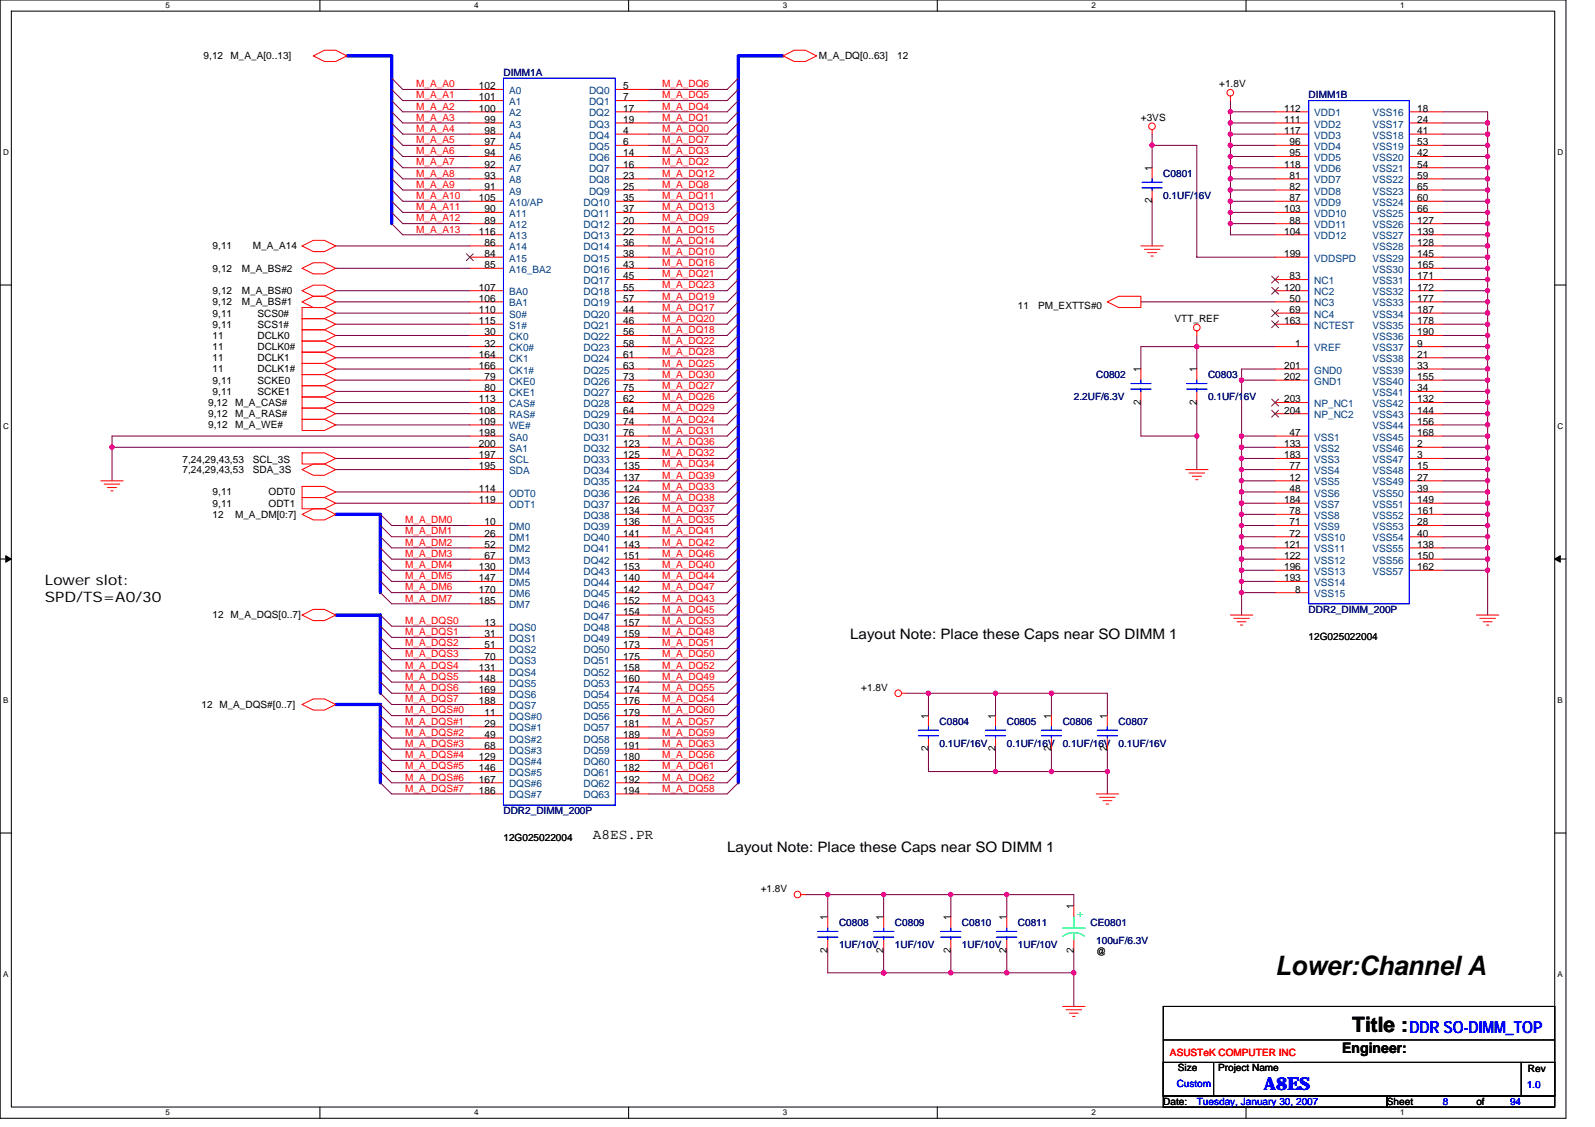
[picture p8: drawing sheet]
<svg xmlns="http://www.w3.org/2000/svg" width="297mm" height="210mm" viewBox="0 0 297 210" stroke-linecap="round" stroke-linejoin="round" font-family="sans-serif">
<path d="M0 0h291.6v208.3h-291.6zM2.1 2.1h287.4v204.1h-287.4z" fill="none" stroke="#000" stroke-width=".19"/>
<g fill="#fff">
<path d="M30.8 .2h.9v1.7h-.9z"/>
<path d="M30.8 206.4h.9v1.7h-.9z"/>
</g>
<path d="M59.6 0v2.1M59.6 206.2v2.1" fill="none" stroke="#000" stroke-width=".19"/>
<g fill="#fff">
<path d="M88.3 .2h.8v1.7h-.8z"/>
<path d="M88.3 206.4h.8v1.7h-.8z"/>
</g>
<path d="M117.1 0v2.1M117.1 206.2v2.1" fill="none" stroke="#000" stroke-width=".19"/>
<g fill="#fff">
<path d="M145.8 .2h.8v1.7h-.8z"/>
<path d="M145.8 206.4h.8v1.7h-.8z"/>
</g>
<path d="M174.6 0v2.1M174.6 206.2v2.1" fill="none" stroke="#000" stroke-width=".19"/>
<g fill="#fff">
<path d="M203.3 .2h.8v1.7h-.8z"/>
<path d="M203.3 206.4h.8v1.7h-.8z"/>
</g>
<path d="M232 0v2.1M232 206.2v2.1" fill="none" stroke="#000" stroke-width=".19"/>
<g fill="#fff">
<path d="M260.8 .2h.8v1.7h-.8z"/>
<path d="M260.8 206.4h.8v1.7h-.8z"/>
<path d="M.6 27.6h1v1.7h-1z"/>
<path d="M290.1 27.6h1v1.7h-1z"/>
<path d="M.6 78.6h1v1.7h-1z"/>
<path d="M290.1 78.6h1v1.7h-1z"/>
</g>
<path d="M0 53.1h2.1M289.5 53.1h2.1" fill="none" stroke="#000" stroke-width=".19"/>
<g fill="#fff">
<path d="M.6 129.6h1v1.7h-1z"/>
<path d="M290.1 129.6h1v1.7h-1z"/>
</g>
<path d="M0 104.1h2.1M289.5 104.1h2.1" fill="none" stroke="#000" stroke-width=".19"/>
<path d="M1.1 103.5l1 .6-1 .6zM289.5 104.1l1.1-.6v1.2z" fill="#000" stroke="#000" stroke-width=".19"/>
<g fill="#fff">
<path d="M.5 180.7h1.1v1.6h-1.1z"/>
<path d="M290 180.7h1.1v1.6h-1.1z"/>
</g>
<path d="M0 155.2h2.1M289.5 155.2h2.1M216.6 187.5h72.9v16.6h-72.9zM216.6 197.9h9.4v6.2h-9.4zM216.6 193.7h72.9M226.2 197.9h57.1M283.3 197.9h6.2v6.2h-6.2zM216.6 204.1h41.7v2.1h-41.7zM258.3 204.1h31.2v2.1h-31.2z" fill="none" stroke="#000" stroke-width=".19"/>
<path d="M64.6 10.4h8.3v31.3M145.8 10.4h-8.3v135.4M62.5 95.8h8.3v14.6M62.5 114.6h8.3v14.5M62.5 131.2h8.3v14.6" fill="none" stroke="#00f" stroke-width=".61"/>
<g fill="none" stroke="#800040" stroke-width=".19">
<path d="M72.9 18.7l2.1 2.1h12.5M72.9 16.7l2.1 2h12.5M72.9 14.6l2.1 2.1h12.5M137.5 18.7l-2.1 2.1h-14.6M137.5 16.7l-2.1 2h-14.6M137.5 14.6l-2.1 2.1h-14.6M229.1 18.7v25h8.4M72.9 25l2.1 2.1h12.5M72.9 20.8l2.1 2.1h12.5M72.9 33.3l2.1 2.1h12.5M72.9 22.9l2.1 2.1h12.5M72.9 29.1l2.1 2.1h12.5"/>
<path d="M72.9 27.1l2.1 2h12.5M72.9 35.4l2.1 2.1h12.5M72.9 37.5l2.1 2.1h12.5M72.9 39.6l2.1 2.1h12.5M72.9 31.2l2.1 2.1h12.5M137.5 25l-2.1 2.1h-14.6M137.5 20.8l-2.1 2.1h-14.6M137.5 33.3l-2.1 2.1h-14.6M137.5 22.9l-2.1 2.1h-14.6M137.5 29.1l-2.1 2.1h-14.6M137.5 27.1l-2.1 2h-14.6M137.5 35.4l-2.1 2.1h-14.6"/>
<path d="M137.5 37.5l-2.1 2.1h-14.6M137.5 39.6l-2.1 2.1h-14.6M137.5 31.2l-2.1 2.1h-14.6M214.6 27.1h8.3v20.8h14.6M214.6 25v6.2M214.6 37.5v8.3M229.1 20.8h8.4M229.1 27.1h8.4M229.1 22.9h8.4M229.1 35.4h8.4M229.1 25h8.4M229.1 31.2h8.4"/>
<path d="M229.1 29.1h8.4M229.1 37.5h8.4M229.1 39.6h8.4M229.1 33.3h8.4M268.7 20.8h8.3v93.8M268.7 27.1h8.3M268.7 22.9h8.3M268.7 35.4h8.3M268.7 25h8.3M268.7 31.2h8.3M268.7 29.1h8.3M268.7 37.5h8.3"/>
<path d="M268.7 39.6h8.3M268.7 33.3h8.3M62.5 56.2h25M62.5 50h25M62.5 45.8h25M62.5 54.1h25M62.5 58.3h25M72.9 41.7l2.1 2h12.5M137.5 58.3l-2.1 2.1h-14.6M137.5 41.7l-2.1 2h-14.6M137.5 54.1l-2.1 2.1h-14.6M137.5 47.9l-2.1 2.1h-14.6"/>
<path d="M137.5 43.7l-2.1 2.1h-14.6M137.5 50l-2.1 2.1h-14.6M137.5 52.1l-2.1 2h-14.6M137.5 45.8l-2.1 2.1h-14.6M137.5 56.2l-2.1 2.1h-14.6M212.5 56.2h25M229.1 41.7h8.4M268.7 43.7h8.3M268.7 56.2h8.3M268.7 50h8.3M268.7 41.7h8.3M268.7 45.8h8.3"/>
<path d="M268.7 52.1h8.3M268.7 54.1h8.3M268.7 47.9h8.3M268.7 58.3h8.3M62.5 77h25M62.5 64.6h25M62.5 60.4h25M62.5 72.9h25M62.5 70.8h25M62.5 68.7h25M62.5 79.1h25M62.5 75h25"/>
<path d="M62.5 66.6h25M62.5 62.5h25M137.5 75l-2.1 2h-14.6M137.5 62.5l-2.1 2.1h-14.6M137.5 70.8l-2.1 2.1h-14.6M137.5 68.7l-2.1 2.1h-14.6M137.5 66.6l-2.1 2.1h-14.6M137.5 77l-2.1 2.1h-14.6M137.5 72.9l-2.1 2.1h-14.6M137.5 64.6l-2.1 2h-14.6M137.5 79.1l-2.1 2.1h-14.6M137.5 60.4l-2.1 2.1h-14.6"/>
<path d="M212.5 75v6.2h10.4M222.9 62.5v6.2M222.9 75v12.5M231.2 70.8h6.3M237.5 64.6h-25v4.1M237.5 68.7h-6.3v45.9M268.7 77h8.3M268.7 64.6h8.3M268.7 60.4h8.3M268.7 72.9h8.3M268.7 70.8h8.3M268.7 68.7h8.3"/>
<path d="M268.7 79.1h8.3M268.7 75h8.3M268.7 66.6h8.3M268.7 62.5h8.3M20.9 83.3h66.6M62.5 85.4h25M62.5 87.5h25M62.5 93.7h25M62.5 91.6h25M70.8 95.8l2.1 2.1h14.6M70.8 100l2.1 2h14.6M70.8 97.9l2.1 2.1h14.6"/>
<path d="M87.5 81.2h-66.6v8.4M137.5 95.8l-2.1 2.1h-14.6M137.5 87.5l-2.1 2.1h-14.6M137.5 81.2l-2.1 2.1h-14.6M137.5 83.3l-2.1 2.1h-14.6M137.5 85.4l-2.1 2.1h-14.6M137.5 91.6l-2.1 2.1h-14.6M137.5 89.6l-2.1 2h-14.6M137.5 100l-2.1 2h-14.6M137.5 97.9l-2.1 2.1h-14.6M137.5 93.7l-2.1 2.1h-14.6M231.2 97.9h6.3"/>
<path d="M231.2 89.6h6.3M231.2 83.3h6.3M231.2 85.4h6.3M231.2 87.5h6.3M231.2 93.7h6.3M231.2 91.6h6.3M231.2 100h6.3M231.2 81.2h6.3M231.2 95.8h6.3M268.7 97.9h8.3M268.7 89.6h8.3M268.7 83.3h8.3"/>
<path d="M268.7 85.4h8.3M268.7 87.5h8.3M268.7 93.7h8.3M268.7 91.6h8.3M268.7 100h8.3M268.7 81.2h8.3M268.7 95.8h8.3M70.8 102l2.1 2.1h14.6M70.8 104.1l2.1 2.1h14.6M70.8 116.6l2.1 2.1h14.6M70.8 106.2l2.1 2.1h14.6M70.8 114.6l2.1 2h14.6"/>
<path d="M70.8 108.3l2.1 2.1h14.6M70.8 118.7l2.1 2.1h14.6M70.8 110.4l2.1 2.1h14.6M137.5 102l-2.1 2.1h-14.6M137.5 104.1l-2.1 2.1h-14.6M137.5 116.6l-2.1 2.1h-14.6M137.5 106.2l-2.1 2.1h-14.6M137.5 114.6l-2.1 2h-14.6M137.5 112.5l-2.1 2.1h-14.6M137.5 108.3l-2.1 2.1h-14.6M137.5 118.7l-2.1 2.1h-14.6M137.5 110.4l-2.1 2.1h-14.6"/>
<path d="M231.2 104.1h6.3M231.2 106.2h6.3M231.2 108.3h6.3M231.2 102h6.3M231.2 110.4h6.3M268.7 104.1h8.3M268.7 106.2h8.3M268.7 102h8.3M70.8 135.4l2.1 2.1h14.6M70.8 120.8l2.1 2.1h14.6M70.8 125l2.1 2h14.6M70.8 129.1l2.1 2.1h14.6"/>
<path d="M70.8 127l2.1 2.1h14.6M70.8 122.9l2.1 2.1h14.6M70.8 133.3l2.1 2.1h14.6M70.8 139.5l2.1 2.1h14.6M70.8 137.5l2.1 2h14.6M70.8 131.2l2.1 2.1h14.6M137.5 135.4l-2.1 2.1h-14.6M137.5 120.8l-2.1 2.1h-14.6M137.5 125l-2.1 2h-14.6M137.5 129.1l-2.1 2.1h-14.6M137.5 127l-2.1 2.1h-14.6M137.5 122.9l-2.1 2.1h-14.6"/>
<path d="M137.5 133.3l-2.1 2.1h-14.6M137.5 139.5l-2.1 2.1h-14.6M137.5 137.5l-2.1 2h-14.6M137.5 131.2l-2.1 2.1h-14.6M168.7 129.1h37.5v4.2M172.9 139.5v4.2h33.3M172.9 129.1v4.2M185.4 129.1v4.2M185.4 139.5v4.2M195.8 129.1v4.2M195.8 139.5v4.2M206.2 139.5v8.4"/>
<path d="M70.8 141.6l2.1 2.1h14.6M70.8 145.8l2.1 2.1h14.6M70.8 143.7l2.1 2.1h14.6M137.5 141.6l-2.1 2.1h-14.6M137.5 145.8l-2.1 2.1h-14.6M137.5 143.7l-2.1 2.1h-14.6M150 166.6h50v2.1M154.2 166.6v4.2M154.2 177v4.2h45.8M164.6 166.6v4.2M164.6 177v4.2M177.1 166.6v4.2"/>
<path d="M177.1 177v4.2M187.5 166.6v4.2M187.5 177v4.2M200 177v10.5"/>
</g>
<g fill="#f0f" stroke="#f0f" stroke-width=".19">
<circle cx="20.8" cy="83.3" r=".4"/>
<circle cx="154.2" cy="166.6" r=".4"/>
<circle cx="172.9" cy="129.1" r=".4"/>
<circle cx="206.2" cy="143.7" r=".4"/>
<circle cx="187.5" cy="181.2" r=".4"/>
<circle cx="277" cy="70.8" r=".4"/>
<circle cx="277" cy="66.6" r=".4"/>
<circle cx="231.2" cy="91.6" r=".41"/>
<circle cx="277" cy="89.5" r=".4"/>
<circle cx="277" cy="104.1" r=".4"/>
<circle cx="277" cy="93.7" r=".4"/>
<circle cx="277" cy="47.9" r=".4"/>
<circle cx="277" cy="41.6" r=".4"/>
<circle cx="277" cy="35.4" r=".4"/>
<circle cx="231.2" cy="93.7" r=".41"/>
<circle cx="229.1" cy="25" r=".4"/>
<circle cx="277" cy="68.7" r=".4"/>
<circle cx="277" cy="64.5" r=".41"/>
<circle cx="277" cy="62.5" r=".4"/>
<circle cx="277" cy="33.3" r=".41"/>
<circle cx="231.2" cy="97.9" r=".41"/>
<circle cx="231.2" cy="95.8" r=".42"/>
<circle cx="231.2" cy="89.5" r=".41"/>
<circle cx="277" cy="106.2" r=".41"/>
<circle cx="187.5" cy="166.6" r=".4"/>
<circle cx="277" cy="97.9" r=".4"/>
<circle cx="277" cy="91.6" r=".4"/>
<circle cx="229.1" cy="29.1" r=".4"/>
<circle cx="164.6" cy="166.6" r=".4"/>
<circle cx="277" cy="79.1" r=".4"/>
<circle cx="231.2" cy="108.3" r=".41"/>
<circle cx="277" cy="22.9" r=".41"/>
<circle cx="231.2" cy="104.1" r=".41"/>
<circle cx="229.1" cy="41.6" r=".4"/>
<circle cx="277" cy="37.5" r=".4"/>
<circle cx="229.1" cy="39.6" r=".4"/>
<circle cx="229.1" cy="35.4" r=".4"/>
<circle cx="177.1" cy="166.6" r=".4"/>
<circle cx="277" cy="77" r=".4"/>
<circle cx="277" cy="75" r=".41"/>
<circle cx="231.2" cy="99.9" r=".41"/>
<circle cx="195.8" cy="143.7" r=".4"/>
<circle cx="277" cy="87.5" r=".4"/>
<circle cx="277" cy="56.2" r=".4"/>
<circle cx="277" cy="50" r=".4"/>
<circle cx="277" cy="45.8" r=".4"/>
<circle cx="277" cy="43.7" r=".41"/>
<circle cx="277" cy="54.1" r=".41"/>
<circle cx="277" cy="31.2" r=".4"/>
<circle cx="231.2" cy="110.4" r=".41"/>
<circle cx="231.2" cy="83.3" r=".41"/>
<circle cx="164.6" cy="181.2" r=".4"/>
<circle cx="277" cy="25" r=".4"/>
<circle cx="231.2" cy="81.2" r=".41"/>
<circle cx="229.1" cy="37.5" r=".4"/>
<circle cx="177.1" cy="181.2" r=".4"/>
<circle cx="277" cy="60.4" r=".4"/>
<circle cx="231.2" cy="102" r=".41"/>
<circle cx="231.2" cy="70.8" r=".41"/>
<circle cx="229.1" cy="33.3" r=".41"/>
<circle cx="195.8" cy="129.1" r=".4"/>
<circle cx="277" cy="72.9" r=".4"/>
<circle cx="277" cy="58.3" r=".4"/>
<circle cx="277" cy="29.1" r=".4"/>
<circle cx="231.2" cy="85.4" r=".42"/>
<circle cx="185.4" cy="143.7" r=".4"/>
<circle cx="277" cy="39.6" r=".4"/>
<circle cx="231.2" cy="106.2" r=".42"/>
<circle cx="231.2" cy="87.5" r=".41"/>
<circle cx="277" cy="102" r=".4"/>
<circle cx="277" cy="99.9" r=".4"/>
<circle cx="277" cy="81.2" r=".4"/>
<circle cx="229.1" cy="31.2" r=".4"/>
<circle cx="277" cy="95.8" r=".41"/>
<circle cx="185.4" cy="129.1" r=".4"/>
<circle cx="277" cy="83.3" r=".4"/>
<circle cx="277" cy="52" r=".4"/>
<circle cx="277" cy="27" r=".4"/>
<circle cx="229.1" cy="27" r=".4"/>
<circle cx="200" cy="181.2" r=".41"/>
<circle cx="222.9" cy="81.2" r=".4"/>
<circle cx="277" cy="85.4" r=".41"/>
<circle cx="229.1" cy="22.9" r=".41"/>
<circle cx="222.9" cy="64.5" r=".41"/>
<circle cx="229.1" cy="20.8" r=".4"/>
<circle cx="214.5" cy="27" r=".4"/>
</g>
<g fill="none" stroke="#f00" stroke-width=".19">
<path d="M58.4 10.4l2-1h2.1l2.1 1-2.1 1.1h-2.1zM87.5 16.7h6.3M87.5 18.7h6.3M114.6 16.7h6.2M114.6 18.7h6.2M145.8 10.4l2.1-1h2.1l2.1 1-2.1 1.1h-2.1zM229.1 17.9v.8M87.5 20.8h6.3M87.5 22.9h6.3M87.5 25h6.3M87.5 27.1h6.3M87.5 29.1h6.3"/>
<path d="M87.5 31.2h6.3M87.5 33.3h6.3M87.5 35.4h6.3M87.5 37.5h6.3M87.5 39.6h6.3M114.6 20.8h6.2M114.6 22.9h6.2M114.6 25h6.2M114.6 27.1h6.2M114.6 29.1h6.2M114.6 31.2h6.2M114.6 33.3h6.2"/>
<path d="M114.6 35.4h6.2M114.6 37.5h6.2M114.6 39.6h6.2M214.6 24.2v.8M214.6 31.2v2.1M214.6 35.4v2.1M237.5 20.8h6.2M237.5 22.9h6.2M237.5 25h6.2M237.5 27.1h6.2M237.5 29.1h6.2M237.5 31.2h6.2"/>
<path d="M237.5 33.3h6.2M237.5 35.4h6.2M237.5 37.5h6.2M237.5 39.6h6.2M262.5 20.8h6.2M262.5 22.9h6.2M262.5 25h6.2M262.5 27.1h6.2M262.5 29.1h6.2M262.5 31.2h6.2M262.5 33.3h6.2M262.5 35.4h6.2"/>
<path d="M262.5 37.5h6.2M262.5 39.6h6.2M56.3 56.2l2.1-1h2l2.1 1-2.1 1.1h-2zM56.3 54.1l2.1-1h2l2.1 1-2.1 1.1h-2zM56.3 50l2.1-1.1h2l2.1 1.1-2.1 1h-2zM56.3 57.3h4.1l2.1 1-2.1 1.1h-4.1zM56.3 59.4h4.1l2.1 1-2.1 1h-4.1zM56.3 45.8l2.1-1h2l2.1 1-2.1 1.1h-2zM87.5 45.8h6.3M87.5 41.7h6.3M87.5 43.7h6.3M87.5 47.9h6.3"/>
<path d="M87.5 54.1h6.3M87.5 56.2h6.3M87.5 58.3h6.3M87.5 50h6.3M114.6 45.8h6.2M114.6 41.7h6.2M114.6 43.7h6.2M114.6 47.9h6.2M114.6 54.1h6.2M114.6 56.2h6.2M114.6 58.3h6.2M114.6 50h6.2"/>
<path d="M114.6 52.1h6.2M206.2 56.2l2.1-1h4.2v2.1h-4.2zM212.5 45.8h4.1M213.1 46.4h2.9M213.7 47.1h1.7M214.4 47.7h.4M237.5 41.7h6.2M237.5 43.7h6.2M237.5 47.9h6.2M237.5 54.1h6.2M237.5 56.2h6.2M237.5 58.3h6.2"/>
<path d="M237.5 52.1h6.2M262.5 45.8h6.2M262.5 41.7h6.2M262.5 43.7h6.2M262.5 47.9h6.2M262.5 54.1h6.2M262.5 56.2h6.2M262.5 58.3h6.2M262.5 50h6.2M262.5 52.1h6.2M56.3 78.1h4.1l2.1 1-2.1 1.1h-4.1zM56.3 76h4.1l2.1 1-2.1 1.1h-4.1z"/>
<path d="M56.3 69.8h4.1l2.1 1-2.1 1h-4.1zM56.3 71.8h4.1l2.1 1.1-2.1 1h-4.1zM56.3 73.9h4.1l2.1 1.1-2.1 1h-4.1zM56.3 67.7h4.1l2.1 1-2.1 1.1h-4.1zM56.3 65.6h4.1l2.1 1-2.1 1.1h-4.1zM56.3 61.4h4.1l2.1 1.1-2.1 1h-4.1zM56.3 63.5h4.1l2.1 1.1-2.1 1h-4.1zM87.5 60.4h6.3M87.5 62.5h6.3M87.5 64.6h6.3M87.5 66.6h6.3M87.5 68.7h6.3"/>
<path d="M87.5 70.8h6.3M87.5 72.9h6.3M87.5 75h6.3M87.5 77h6.3M87.5 79.1h6.3M114.6 60.4h6.2M114.6 62.5h6.2M114.6 64.6h6.2M114.6 66.6h6.2M114.6 68.7h6.2M114.6 70.8h6.2M114.6 72.9h6.2"/>
<path d="M114.6 75h6.2M114.6 77h6.2M114.6 79.1h6.2M212.5 68.7v2.1M212.5 72.9v2.1M222.9 61.6v.9M222.9 68.7v2.1M222.9 72.9v2.1M237.5 60.4h6.2M237.5 64.6h6.2M237.5 68.7h6.2M237.5 70.8h6.2"/>
<path d="M237.5 75h6.2M237.5 77h6.2M262.5 60.4h6.2M262.5 62.5h6.2M262.5 64.6h6.2M262.5 66.6h6.2M262.5 68.7h6.2M262.5 70.8h6.2M262.5 72.9h6.2M262.5 75h6.2M262.5 77h6.2M262.5 79.1h6.2"/>
<path d="M18.8 89.6h4.1M19.4 90.2h2.9M20 90.8h1.7M20.7 91.4h.4M56.3 92.7h4.1l2.1 1-2.1 1.1h-4.1zM56.3 90.6h4.1l2.1 1-2.1 1.1h-4.1zM56.3 87.5l2.1-1.1h2l2.1 1.1-2.1 1h-2zM56.3 84.3h4.1l2.1 1.1-2.1 1h-4.1zM56.3 95.8l2.1-1h2l2.1 1-2.1 1h-2zM87.5 87.5h6.3M87.5 81.2h6.3M87.5 83.3h6.3"/>
<path d="M87.5 85.4h6.3M87.5 91.6h6.3M87.5 93.7h6.3M87.5 97.9h6.3M87.5 100h6.3M114.6 89.6h6.2M114.6 87.5h6.2M114.6 81.2h6.2M114.6 83.3h6.2M114.6 85.4h6.2M114.6 91.6h6.2M114.6 93.7h6.2"/>
<path d="M114.6 97.9h6.2M114.6 100h6.2M114.6 95.8h6.2M220.8 87.5h4.2M221.4 88.1h2.9M222.1 88.7h1.6M222.7 89.3h.4M237.5 89.6h6.2M237.5 87.5h6.2M237.5 81.2h6.2M237.5 83.3h6.2M237.5 85.4h6.2"/>
<path d="M237.5 91.6h6.2M237.5 93.7h6.2M237.5 97.9h6.2M237.5 100h6.2M237.5 95.8h6.2M262.5 89.6h6.2M262.5 87.5h6.2M262.5 81.2h6.2M262.5 83.3h6.2M262.5 85.4h6.2M262.5 91.6h6.2M262.5 93.7h6.2"/>
<path d="M262.5 97.9h6.2M262.5 100h6.2M262.5 95.8h6.2M56.3 114.6l2.1-1.1h2l2.1 1.1-2.1 1h-2zM87.5 102h6.3M87.5 104.1h6.3M87.5 106.2h6.3M87.5 108.3h6.3M87.5 110.4h6.3M87.5 112.5h6.3M87.5 116.6h6.3M87.5 118.7h6.3"/>
<path d="M114.6 114.6h6.2M114.6 102h6.2M114.6 104.1h6.2M114.6 106.2h6.2M114.6 108.3h6.2M114.6 110.4h6.2M114.6 112.5h6.2M114.6 116.6h6.2M114.6 118.7h6.2M229.1 114.6h4.2M229.8 115.2h2.9M230.4 115.8h1.6"/>
<path d="M231 116.4h.4M237.5 102h6.2M237.5 104.1h6.2M237.5 106.2h6.2M237.5 108.3h6.2M237.5 110.4h6.2M262.5 102h6.2M262.5 104.1h6.2M262.5 106.2h6.2M275 114.6h4.1M275.6 115.2h2.9M276.2 115.8h1.7"/>
<path d="M276.8 116.4h.5M56.3 131.2l2.1-1h2l2.1 1-2.1 1h-2zM87.5 129.1h6.3M87.5 120.8h6.3M87.5 122.9h6.3M87.5 125h6.3M87.5 127h6.3M87.5 131.2h6.3M87.5 133.3h6.3M87.5 135.4h6.3M87.5 137.5h6.3M87.5 139.5h6.3"/>
<path d="M114.6 129.1h6.2M114.6 120.8h6.2M114.6 122.9h6.2M114.6 125h6.2M114.6 127h6.2M114.6 131.2h6.2M114.6 133.3h6.2M114.6 135.4h6.2M114.6 137.5h6.2M114.6 139.5h6.2M167.9 129.1h.8M172.9 133.3v2.1"/>
<path d="M172.9 137.5v2M185.4 133.3v2.1M185.4 137.5v2M195.8 133.3v2.1M195.8 137.5v2M206.2 133.3v2.1M206.2 137.5v2M87.5 147.9h6.3M87.5 141.6h6.3M87.5 143.7h6.3M87.5 145.8h6.3M114.6 147.9h6.2"/>
<path d="M114.6 141.6h6.2M114.6 143.7h6.2M114.6 145.8h6.2M204.1 147.9h4.2M204.8 148.5h2.9M205.4 149.1h1.7M206 149.8h.4M149.2 166.6h.8M154.2 170.8v2.1M154.2 174.9v2.1M164.6 170.8v2.1M164.6 174.9v2.1"/>
<path d="M177.1 170.8v2.1M177.1 174.9v2.1M187.5 170.8v2.1M187.5 174.9v2.1M200 168.7v2.1M200 174.9v2.1M197.9 187.5h4.2M198.5 188.1h2.9M199.2 188.7h1.6M199.8 189.3h.4"/>
<circle cx="229.1" cy="17.3" r=".62"/>
<circle cx="214.5" cy="23.5" r=".62"/>
<circle cx="222.9" cy="61" r=".62"/>
<circle cx="167.3" cy="129.1" r=".62"/>
<circle cx="148.5" cy="166.6" r=".62"/>
</g>
<g fill="none" stroke="#00f" stroke-width=".19">
<path d="M93.8 14.6h20.8v135.3h-20.8zM243.7 18.7h18.8v93.8h-18.8zM212.7 34h3.7M212.7 35h3.7M214.6 33.3v.7M214.6 35v.4M210.6 71.4h3.8M210.6 72.5h3.8M212.5 70.8v.6M212.5 72.5v.4M221 71.4h3.8M221 72.5h3.8"/>
<path d="M222.9 70.8v.6M222.9 72.5v.4M171 136h3.8M171 137h3.8M172.9 135.4v.6M172.9 137v.5M183.5 136h3.8M183.5 137h3.8M185.4 135.4v.6M185.4 137v.5M193.9 136h3.8M193.9 137h3.8"/>
<path d="M195.8 135.4v.6M195.8 137v.5M204.4 136h3.7M204.4 137h3.7M206.2 135.4v.6M206.2 137v.5M152.3 173.5h3.7M152.3 174.5h3.7M154.2 172.9v.6M154.2 174.5v.4M162.7 173.5h3.8M162.7 174.5h3.8"/>
<path d="M164.6 172.9v.6M164.6 174.5v.4M175.2 173.5h3.7M175.2 174.5h3.7M177.1 172.9v.6M177.1 174.5v.4M185.6 173.5h3.8M185.6 174.5h3.8M187.5 172.9v.6M187.5 174.5v.4"/>
</g>
<g fill="none" stroke="#804000" stroke-width=".19">
<path d="M86.9 47.3l1.3 1.3M88.1 47.3l-1.3 1.3M236.8 51.4l1.3 1.3M236.8 53.5l1.3 1.3M236.8 57.7l1.3 1.3M236.8 59.8l1.3 1.2M238.1 51.4l-1.3 1.3M238.1 53.5l-1.3 1.3M238.1 57.7l-1.3 1.3M238.1 59.8l-1.3 1.2M236.8 74.3l1.3 1.3M236.8 76.4l1.3 1.3"/>
<path d="M238.1 74.3l-1.3 1.3M238.1 76.4l-1.3 1.3"/>
</g>
<path d="M197.9 172.9h4.2M200 173.7l.8 .1 1.2 .6M200 173.7l-1.3 .2-.8 .5M200 170.8v2.1M200 173.7v1.2" fill="none" stroke="#00ff80" stroke-width=".19"/>
<text font-size="5" x="237.5" y="181.7">Lower:Channel A</text>
<text font-size="3.9" x="251.8" y="192.1">Title :</text>
<text font-size="3.3" fill="#00f" x="235.4" y="203">A8ES</text>
<text font-size="3.1" fill="#00f" x="262.5" y="192.4">DDR SO-DIMM_TOP</text>
<g font-size="2.7">
<text x="8.4" y="108.9">Lower slot:</text>
<text x="8.4" y="112.2">SPD/TS=A0/30</text>
<text x="158.3" y="119">Layout Note: Place these Caps near SO DIMM 1</text>
<text x="110.4" y="156.3">A8ES.PR</text>
<text x="135.4" y="158.6">Layout Note: Place these Caps near SO DIMM 1</text>
<text x="250" y="196.2">Engineer:</text>
</g>
<g font-size="1.9">
<text x="37.9" y="11">9,12</text>
<text x="42.9" y="11">M_A_A[0..13]</text>
<text x="152.5" y="11">M_A_DQ[0..63]</text>
<text x="167.1" y="11">12</text>
<text x="89.2" y="16.6">102</text>
<text x="116.1" y="16.6">5</text>
<text x="227.1" y="16.2">+1.8V</text>
<text x="89.2" y="18.7">101</text>
<text x="89.2" y="20.8">100</text>
<text x="90.2" y="22.9">99</text>
<text x="116.1" y="18.7">7</text>
<text x="116.1" y="20.8">17</text>
<text x="116.1" y="22.9">19</text>
<text x="212.5" y="22.5">+3VS</text>
<text x="239.1" y="20.8">112</text>
<text x="239.1" y="22.9">111</text>
<text x="263.9" y="20.8">18</text>
<text x="263.9" y="22.9">24</text>
<text x="90.2" y="25">98</text>
<text x="90.2" y="27.1">97</text>
<text x="90.2" y="29.1">94</text>
<text x="116.1" y="25">4</text>
<text x="116.1" y="27.1">6</text>
<text x="116.1" y="29.1">14</text>
<text x="239.1" y="25">117</text>
<text x="240.2" y="27.1">96</text>
<text x="240.2" y="29.1">95</text>
<text x="263.9" y="25">41</text>
<text x="263.9" y="27.1">53</text>
<text x="263.9" y="29.1">42</text>
<text x="90.2" y="31.2">92</text>
<text x="90.2" y="33.3">93</text>
<text x="90.2" y="35.4">91</text>
<text x="116.1" y="31.2">16</text>
<text x="116.1" y="33.3">23</text>
<text x="116.1" y="35.4">25</text>
<text x="214.5" y="31.9" transform="rotate(-90 214.5 31.9)">1</text>
<text x="239.1" y="31.2">118</text>
<text x="240.2" y="33.3">81</text>
<text x="240.2" y="35.4">82</text>
<text x="263.9" y="31.2">54</text>
<text x="263.9" y="33.3">59</text>
<text x="263.9" y="35.4">65</text>
<text x="89.2" y="37.5">105</text>
<text x="90.2" y="39.5">90</text>
<text x="90.2" y="41.6">89</text>
<text x="116.1" y="37.5">35</text>
<text x="116.1" y="39.5">37</text>
<text x="116.1" y="41.6">20</text>
<text x="214.5" y="37.9" transform="rotate(-90 214.5 37.9)">2</text>
<text x="239.1" y="39.5">103</text>
<text x="240.2" y="37.5">87</text>
<text x="240.2" y="41.6">88</text>
<text x="263.9" y="37.5">60</text>
<text x="263.9" y="39.5">66</text>
<text x="263.9" y="41.6">127</text>
<text x="39.6" y="46.4">9,11</text>
<text x="47.1" y="46.4">M_A_A14</text>
<text x="89.2" y="43.7">116</text>
<text x="90.2" y="45.8">86</text>
<text x="90.2" y="47.9">84</text>
<text x="116.1" y="43.7">22</text>
<text x="116.1" y="45.8">36</text>
<text x="116.1" y="47.9">38</text>
<text x="239.1" y="43.7">104</text>
<text x="239.1" y="47.9">199</text>
<text x="263.9" y="43.7">139</text>
<text x="263.9" y="45.8">128</text>
<text x="263.9" y="47.9">145</text>
<text x="39.6" y="50.6">9,12</text>
<text x="45" y="50.6">M_A_BS#2</text>
<text x="90.2" y="50">85</text>
<text x="116.1" y="50">43</text>
<text x="116.1" y="52">45</text>
<text x="240.2" y="52">83</text>
<text x="263.9" y="50">165</text>
<text x="263.9" y="52">171</text>
<text x="39.6" y="56.9">9,12</text>
<text x="39.6" y="54.8">9,12</text>
<text x="39.6" y="58.9">9,11</text>
<text x="45" y="56.9">M_A_BS#1</text>
<text x="45" y="54.8">M_A_BS#0</text>
<text x="47.9" y="58.9">SCS0#</text>
<text x="89.2" y="54.1">107</text>
<text x="89.2" y="56.2">106</text>
<text x="89.2" y="58.3">110</text>
<text x="116.1" y="54.1">55</text>
<text x="116.1" y="56.2">57</text>
<text x="116.1" y="58.3">44</text>
<text x="189.6" y="57.5">11</text>
<text x="193.3" y="57.5">PM_EXTTS#0</text>
<text x="218.7" y="60">VTT_REF</text>
<text x="239.1" y="54.1">120</text>
<text x="240.2" y="56.2">50</text>
<text x="240.2" y="58.3">69</text>
<text x="263.9" y="54.1">172</text>
<text x="263.9" y="56.2">177</text>
<text x="263.9" y="58.3">187</text>
<text x="39.6" y="61">9,11</text>
<text x="39.6" y="63.1">11</text>
<text x="39.6" y="65.2">11</text>
<text x="47.9" y="61">SCS1#</text>
<text x="47.9" y="63.1">DCLK0</text>
<text x="47.9" y="65.2">DCLK0#</text>
<text x="89.2" y="60.4">115</text>
<text x="90.2" y="62.5">30</text>
<text x="90.2" y="64.5">32</text>
<text x="116.1" y="60.4">46</text>
<text x="116.1" y="62.5">56</text>
<text x="116.1" y="64.5">58</text>
<text x="239.1" y="60.4">163</text>
<text x="241.2" y="64.5">1</text>
<text x="263.9" y="60.4">178</text>
<text x="263.9" y="62.5">190</text>
<text x="263.9" y="64.5">9</text>
<text x="39.6" y="71.4">9,11</text>
<text x="39.6" y="69.4">11</text>
<text x="39.6" y="67.3">11</text>
<text x="47.9" y="71.4">SCKE0</text>
<text x="47.9" y="69.4">DCLK1#</text>
<text x="47.9" y="67.3">DCLK1</text>
<text x="89.2" y="66.6">164</text>
<text x="89.2" y="68.7">166</text>
<text x="90.2" y="70.8">79</text>
<text x="116.1" y="66.6">61</text>
<text x="116.1" y="68.7">63</text>
<text x="116.1" y="70.8">73</text>
<text x="212.4" y="69.3" transform="rotate(-90 212.4 69.3)">1</text>
<text x="222.9" y="69.3" transform="rotate(-90 222.9 69.3)">1</text>
<text x="239.1" y="68.7">201</text>
<text x="239.1" y="70.8">202</text>
<text x="263.9" y="66.6">21</text>
<text x="263.9" y="68.7">33</text>
<text x="263.9" y="70.8">155</text>
<text x="38.8" y="77.7">9,12</text>
<text x="38.8" y="75.6">9,12</text>
<text x="39.6" y="73.5">9,11</text>
<text x="43.8" y="77.7">M_A_RAS#</text>
<text x="43.8" y="75.6">M_A_CAS#</text>
<text x="47.9" y="73.5">SCKE1</text>
<text x="89.2" y="75">113</text>
<text x="89.2" y="77">108</text>
<text x="90.2" y="72.9">80</text>
<text x="116.1" y="72.9">75</text>
<text x="116.1" y="75">62</text>
<text x="116.1" y="77">64</text>
<text x="212.4" y="75.4" transform="rotate(-90 212.4 75.4)">2</text>
<text x="222.9" y="75.4" transform="rotate(-90 222.9 75.4)">2</text>
<text x="239.1" y="75">203</text>
<text x="239.1" y="77">204</text>
<text x="263.9" y="72.9">34</text>
<text x="263.9" y="75">132</text>
<text x="263.9" y="77">144</text>
<text x="38.8" y="79.8">9,12</text>
<text x="43.8" y="79.8">M_A_WE#</text>
<text x="89.2" y="79.1">109</text>
<text x="89.2" y="81.2">198</text>
<text x="89.2" y="83.3">200</text>
<text x="116.1" y="79.1">74</text>
<text x="116.1" y="81.2">76</text>
<text x="116.1" y="83.3">123</text>
<text x="239.1" y="83.3">133</text>
<text x="240.2" y="81.2">47</text>
<text x="263.9" y="79.1">156</text>
<text x="263.9" y="81.2">168</text>
<text x="263.9" y="83.3">2</text>
<text x="34" y="88.1">7,24,29,43,53</text>
<text x="34" y="86.2">7,24,29,43,53</text>
<text x="47.1" y="88.1">SDA_3S</text>
<text x="47.1" y="86.2">SCL_3S</text>
<text x="89.2" y="85.4">197</text>
<text x="89.2" y="87.4">195</text>
<text x="116.1" y="85.4">125</text>
<text x="116.1" y="87.4">135</text>
<text x="116.1" y="89.5">137</text>
<text x="239.1" y="85.4">183</text>
<text x="240.2" y="87.4">77</text>
<text x="240.2" y="89.5">12</text>
<text x="263.9" y="85.4">3</text>
<text x="263.9" y="87.4">15</text>
<text x="263.9" y="89.5">27</text>
<text x="39.6" y="94.3">9,11</text>
<text x="39.6" y="92.3">9,11</text>
<text x="50" y="94.3">ODT1</text>
<text x="50" y="92.3">ODT0</text>
<text x="89.2" y="91.6">114</text>
<text x="89.2" y="93.7">119</text>
<text x="116.1" y="91.6">124</text>
<text x="116.1" y="93.7">126</text>
<text x="116.1" y="95.8">134</text>
<text x="239.1" y="93.7">184</text>
<text x="240.2" y="91.6">48</text>
<text x="240.2" y="95.8">78</text>
<text x="263.9" y="91.6">39</text>
<text x="263.9" y="93.7">149</text>
<text x="263.9" y="95.8">161</text>
<text x="39.6" y="96.4">12</text>
<text x="43.8" y="96.4">M_A_DM[0:7]</text>
<text x="90.2" y="97.9">10</text>
<text x="90.2" y="99.9">26</text>
<text x="116.1" y="97.9">136</text>
<text x="116.1" y="99.9">141</text>
<text x="240.2" y="97.9">71</text>
<text x="240.2" y="99.9">72</text>
<text x="263.9" y="97.9">28</text>
<text x="263.9" y="99.9">40</text>
<text x="89.2" y="106.2">130</text>
<text x="90.2" y="102">52</text>
<text x="90.2" y="104.1">67</text>
<text x="116.1" y="102">143</text>
<text x="116.1" y="104.1">151</text>
<text x="116.1" y="106.2">153</text>
<text x="239.1" y="102">121</text>
<text x="239.1" y="104.1">122</text>
<text x="239.1" y="106.2">196</text>
<text x="263.9" y="102">138</text>
<text x="263.9" y="104.1">150</text>
<text x="263.9" y="106.2">162</text>
<text x="89.2" y="108.3">147</text>
<text x="89.2" y="110.4">170</text>
<text x="89.2" y="112.4">185</text>
<text x="116.1" y="108.3">140</text>
<text x="116.1" y="110.4">142</text>
<text x="116.1" y="112.4">152</text>
<text x="239.1" y="108.3">193</text>
<text x="241.2" y="110.4">8</text>
<text x="39.6" y="115.2">12 M_A_DQS[0..7]</text>
<text x="90.2" y="116.6">13</text>
<text x="90.2" y="118.7">31</text>
<text x="116.1" y="114.5">154</text>
<text x="116.1" y="116.6">157</text>
<text x="116.1" y="118.7">159</text>
<text x="243.7" y="119.1">12G025022004</text>
<text x="89.2" y="124.9">131</text>
<text x="90.2" y="120.8">51</text>
<text x="90.2" y="122.9">70</text>
<text x="116.1" y="120.8">173</text>
<text x="116.1" y="122.9">175</text>
<text x="116.1" y="124.9">158</text>
<text x="37.5" y="131.8">12 M_A_DQS#[0..7]</text>
<text x="89.2" y="127">148</text>
<text x="89.2" y="129.1">169</text>
<text x="89.2" y="131.2">188</text>
<text x="116.1" y="127">160</text>
<text x="116.1" y="129.1">174</text>
<text x="116.1" y="131.2">176</text>
<text x="160.4" y="128.7">+1.8V</text>
<text x="90.2" y="133.3">11</text>
<text x="90.2" y="135.4">29</text>
<text x="90.2" y="137.4">49</text>
<text x="116.1" y="133.3">179</text>
<text x="116.1" y="135.4">181</text>
<text x="116.1" y="137.4">189</text>
<text x="172.9" y="133.9" transform="rotate(-90 172.9 133.9)">1</text>
<text x="185.4" y="133.9" transform="rotate(-90 185.4 133.9)">1</text>
<text x="195.8" y="133.9" transform="rotate(-90 195.8 133.9)">1</text>
<text x="206.2" y="133.9" transform="rotate(-90 206.2 133.9)">1</text>
<text x="89.2" y="141.6">129</text>
<text x="89.2" y="143.7">146</text>
<text x="90.2" y="139.5">68</text>
<text x="116.1" y="139.5">191</text>
<text x="116.1" y="141.6">180</text>
<text x="116.1" y="143.7">182</text>
<text x="172.9" y="140" transform="rotate(-90 172.9 140)">2</text>
<text x="185.4" y="140" transform="rotate(-90 185.4 140)">2</text>
<text x="195.8" y="140" transform="rotate(-90 195.8 140)">2</text>
<text x="206.2" y="140" transform="rotate(-90 206.2 140)">2</text>
<text x="89.2" y="145.8">167</text>
<text x="89.2" y="147.8">186</text>
<text x="116.1" y="145.8">192</text>
<text x="116.1" y="147.8">194</text>
<text x="93.8" y="156.6">12G025022004</text>
<text x="141.7" y="166.2">+1.8V</text>
<text x="154.1" y="171.4" transform="rotate(-90 154.1 171.4)">1</text>
<text x="164.5" y="171.4" transform="rotate(-90 164.5 171.4)">1</text>
<text x="177.1" y="171.4" transform="rotate(-90 177.1 171.4)">1</text>
<text x="187.5" y="171.4" transform="rotate(-90 187.5 171.4)">1</text>
<text x="200" y="169.3" transform="rotate(-90 200 169.3)">1</text>
<text x="154.1" y="177.4" transform="rotate(-90 154.1 177.4)">2</text>
<text x="164.5" y="177.4" transform="rotate(-90 164.5 177.4)">2</text>
<text x="177.1" y="177.4" transform="rotate(-90 177.1 177.4)">2</text>
<text x="187.5" y="177.4" transform="rotate(-90 187.5 177.4)">2</text>
<text x="200" y="177.4" transform="rotate(-90 200 177.4)">2</text>
<text x="204.1" y="177.9">@</text>
<text x="219.3" y="199.5">Size</text>
<text x="226.8" y="199.5">Project Name</text>
<text x="284.5" y="199.7">Rev</text>
<text x="216.6" y="205.8">Date:</text>
<text x="258.3" y="205.8">Sheet</text>
<text x="275" y="205.8">of</text>
</g>
<g font-size="1.9" fill="#f00">
<text x="77.5" y="16.2">M_A_A0</text>
<text x="123.3" y="16.2">M_A_DQ6</text>
<text x="77.5" y="20.4">M_A_A2</text>
<text x="77.5" y="22.5">M_A_A3</text>
<text x="77.5" y="18.3">M_A_A1</text>
<text x="123.3" y="18.3">M_A_DQ5</text>
<text x="123.3" y="22.5">M_A_DQ1</text>
<text x="123.3" y="20.4">M_A_DQ4</text>
<text x="77.5" y="26.6">M_A_A5</text>
<text x="77.5" y="28.7">M_A_A6</text>
<text x="77.5" y="24.6">M_A_A4</text>
<text x="123.3" y="26.6">M_A_DQ7</text>
<text x="123.3" y="24.6">M_A_DQ0</text>
<text x="123.3" y="28.7">M_A_DQ3</text>
<text x="77.5" y="35">M_A_A9</text>
<text x="77.5" y="30.8">M_A_A7</text>
<text x="77.5" y="32.9">M_A_A8</text>
<text x="123.3" y="30.8">M_A_DQ2</text>
<text x="123.3" y="35">M_A_DQ8</text>
<text x="123.3" y="32.9">M_A_DQ12</text>
<text x="77.5" y="37.1">M_A_A10</text>
<text x="77.5" y="39.1">M_A_A11</text>
<text x="77.5" y="41.2">M_A_A12</text>
<text x="123.3" y="39.1">M_A_DQ13</text>
<text x="123.3" y="37.1">M_A_DQ11</text>
<text x="123.3" y="41.2">M_A_DQ9</text>
<text x="77.5" y="43.3">M_A_A13</text>
<text x="123.3" y="43.3">M_A_DQ15</text>
<text x="123.3" y="45.4">M_A_DQ14</text>
<text x="123.3" y="47.5">M_A_DQ10</text>
<text x="123.3" y="49.6">M_A_DQ16</text>
<text x="123.3" y="51.6">M_A_DQ21</text>
<text x="123.3" y="53.7">M_A_DQ23</text>
<text x="123.3" y="60">M_A_DQ20</text>
<text x="123.3" y="55.8">M_A_DQ19</text>
<text x="123.3" y="57.9">M_A_DQ17</text>
<text x="123.3" y="64.1">M_A_DQ22</text>
<text x="123.3" y="62.1">M_A_DQ18</text>
<text x="123.3" y="70.4">M_A_DQ30</text>
<text x="123.3" y="68.3">M_A_DQ25</text>
<text x="123.3" y="66.2">M_A_DQ28</text>
<text x="123.3" y="72.5">M_A_DQ27</text>
<text x="123.3" y="76.6">M_A_DQ29</text>
<text x="123.3" y="74.5">M_A_DQ26</text>
<text x="123.3" y="78.7">M_A_DQ24</text>
<text x="123.3" y="80.8">M_A_DQ31</text>
<text x="123.3" y="82.9">M_A_DQ36</text>
<text x="123.3" y="89.1">M_A_DQ39</text>
<text x="123.3" y="87">M_A_DQ34</text>
<text x="123.3" y="85">M_A_DQ32</text>
<text x="123.3" y="93.3">M_A_DQ38</text>
<text x="123.3" y="91.2">M_A_DQ33</text>
<text x="123.3" y="95.4">M_A_DQ37</text>
<text x="75.4" y="97.5">M_A_DM0</text>
<text x="75.4" y="99.5">M_A_DM1</text>
<text x="75.4" y="101.6">M_A_DM2</text>
<text x="123.3" y="97.5">M_A_DQ35</text>
<text x="123.3" y="101.6">M_A_DQ42</text>
<text x="123.3" y="99.5">M_A_DQ41</text>
<text x="75.4" y="107.9">M_A_DM5</text>
<text x="75.4" y="105.8">M_A_DM4</text>
<text x="75.4" y="103.7">M_A_DM3</text>
<text x="123.3" y="103.7">M_A_DQ46</text>
<text x="123.3" y="105.8">M_A_DQ40</text>
<text x="123.3" y="107.9">M_A_DQ44</text>
<text x="75.4" y="112">M_A_DM7</text>
<text x="75.4" y="110">M_A_DM6</text>
<text x="123.3" y="110">M_A_DQ47</text>
<text x="123.3" y="112">M_A_DQ43</text>
<text x="75.4" y="116.2">M_A_DQS0</text>
<text x="75.4" y="118.3">M_A_DQS1</text>
<text x="123.3" y="118.3">M_A_DQ48</text>
<text x="123.3" y="116.2">M_A_DQ53</text>
<text x="123.3" y="114.1">M_A_DQ45</text>
<text x="75.4" y="120.4">M_A_DQS2</text>
<text x="75.4" y="124.5">M_A_DQS4</text>
<text x="75.4" y="122.4">M_A_DQS3</text>
<text x="123.3" y="122.4">M_A_DQ50</text>
<text x="123.3" y="124.5">M_A_DQ52</text>
<text x="123.3" y="120.4">M_A_DQ51</text>
<text x="75.4" y="130.8">M_A_DQS7</text>
<text x="75.4" y="128.7">M_A_DQS6</text>
<text x="75.4" y="126.6">M_A_DQS5</text>
<text x="123.3" y="126.6">M_A_DQ49</text>
<text x="123.3" y="130.8">M_A_DQ54</text>
<text x="123.3" y="128.7">M_A_DQ55</text>
<text x="75.4" y="132.9">M_A_DQS#0</text>
<text x="75.4" y="135">M_A_DQS#1</text>
<text x="75.4" y="137">M_A_DQS#2</text>
<text x="123.3" y="137">M_A_DQ59</text>
<text x="123.3" y="135">M_A_DQ57</text>
<text x="123.3" y="132.9">M_A_DQ60</text>
<text x="75.4" y="143.3">M_A_DQS#5</text>
<text x="75.4" y="141.2">M_A_DQS#4</text>
<text x="75.4" y="139.1">M_A_DQS#3</text>
<text x="123.3" y="143.3">M_A_DQ61</text>
<text x="123.3" y="141.2">M_A_DQ56</text>
<text x="123.3" y="139.1">M_A_DQ63</text>
<text x="75.4" y="147.4">M_A_DQS#7</text>
<text x="75.4" y="145.4">M_A_DQS#6</text>
<text x="123.3" y="147.4">M_A_DQ58</text>
<text x="123.3" y="145.4">M_A_DQ62</text>
<text x="217.9" y="196.6">ASUSTeK COMPUTER INC</text>
</g>
<g font-size="1.9" fill="#000080">
<text x="93.8" y="14.2">DIMM1A</text>
<text x="243.7" y="18.3">DIMM1B</text>
<text x="216.6" y="32.9">C0801</text>
<text x="216.6" y="37.1">0.1UF/16V</text>
<text x="204.1" y="70.4">C0802</text>
<text x="225" y="70.4">C0803</text>
<text x="200" y="74.6">2.2UF/6.3V</text>
<text x="225" y="74.6">0.1UF/16V</text>
<text x="243.7" y="114.1">DDR2_DIMM_200P</text>
<text x="175" y="135">C0804</text>
<text x="187.5" y="135">C0805</text>
<text x="197.9" y="135">C0806</text>
<text x="208.3" y="135">C0807</text>
<text x="175" y="139.1">0.1UF/16V</text>
<text x="187.5" y="139.1">0.1UF/16V</text>
<text x="197.9" y="139.1">0.1UF/16V</text>
<text x="208.3" y="139.1">0.1UF/16V</text>
<text x="93.8" y="151.6">DDR2_DIMM_200P</text>
<text x="156.2" y="172.4">C0808</text>
<text x="166.7" y="172.4">C0809</text>
<text x="179.2" y="172.4">C0810</text>
<text x="189.6" y="172.4">C0811</text>
<text x="203.1" y="172.4">CE0801</text>
<text x="156.2" y="176.6">1UF/10V</text>
<text x="166.7" y="176.6">1UF/10V</text>
<text x="179.2" y="176.6">1UF/10V</text>
<text x="189.6" y="176.6">1UF/10V</text>
<text x="204.1" y="175.8">100uF/6.3V</text>
</g>
<g font-size="1.9" fill="#004080">
<text x="94.8" y="17.5">A0</text>
<text x="109.7" y="17.5">DQ0</text>
<text x="94.8" y="19.6">A1</text>
<text x="94.8" y="21.7">A2</text>
<text x="94.8" y="23.7">A3</text>
<text x="109.7" y="19.6">DQ1</text>
<text x="109.7" y="21.7">DQ2</text>
<text x="109.7" y="23.7">DQ3</text>
<text x="244.7" y="21.7">VDD1</text>
<text x="244.7" y="23.7">VDD2</text>
<text x="255.6" y="21.7">VSS16</text>
<text x="255.6" y="23.7">VSS17</text>
<text x="94.8" y="25.8">A4</text>
<text x="94.8" y="27.9">A5</text>
<text x="94.8" y="30">A6</text>
<text x="109.7" y="25.8">DQ4</text>
<text x="109.7" y="27.9">DQ5</text>
<text x="109.7" y="30">DQ6</text>
<text x="244.7" y="25.8">VDD3</text>
<text x="244.7" y="27.9">VDD4</text>
<text x="244.7" y="30">VDD5</text>
<text x="255.6" y="25.8">VSS18</text>
<text x="255.6" y="27.9">VSS19</text>
<text x="255.6" y="30">VSS20</text>
<text x="94.8" y="32.1">A7</text>
<text x="94.8" y="34.2">A8</text>
<text x="109.7" y="32.1">DQ7</text>
<text x="109.7" y="34.2">DQ8</text>
<text x="244.7" y="32.1">VDD6</text>
<text x="244.7" y="34.2">VDD7</text>
<text x="255.6" y="32.1">VSS21</text>
<text x="255.6" y="34.2">VSS22</text>
<text x="94.8" y="36.2">A9</text>
<text x="94.8" y="38.3">A10/AP</text>
<text x="94.8" y="40.4">A11</text>
<text x="108.7" y="38.3">DQ10</text>
<text x="108.7" y="40.4">DQ11</text>
<text x="109.7" y="36.2">DQ9</text>
<text x="244.7" y="36.2">VDD8</text>
<text x="244.7" y="38.3">VDD9</text>
<text x="244.7" y="40.4">VDD10</text>
<text x="255.6" y="36.2">VSS23</text>
<text x="255.6" y="38.3">VSS24</text>
<text x="255.6" y="40.4">VSS25</text>
<text x="94.8" y="42.5">A12</text>
<text x="94.8" y="44.6">A13</text>
<text x="94.8" y="46.7">A14</text>
<text x="108.7" y="42.5">DQ12</text>
<text x="108.7" y="44.6">DQ13</text>
<text x="108.7" y="46.7">DQ14</text>
<text x="244.7" y="42.5">VDD11</text>
<text x="244.7" y="44.6">VDD12</text>
<text x="255.6" y="42.5">VSS26</text>
<text x="255.6" y="44.6">VSS27</text>
<text x="255.6" y="46.7">VSS28</text>
<text x="94.8" y="48.7">A15</text>
<text x="94.8" y="50.8">A16_BA2</text>
<text x="108.7" y="48.7">DQ15</text>
<text x="108.7" y="50.8">DQ16</text>
<text x="108.7" y="52.9">DQ17</text>
<text x="244.7" y="48.7">VDDSPD</text>
<text x="244.7" y="52.9">NC1</text>
<text x="255.6" y="48.7">VSS29</text>
<text x="255.6" y="50.8">VSS30</text>
<text x="255.6" y="52.9">VSS31</text>
<text x="94.8" y="55">BA0</text>
<text x="94.8" y="57.1">BA1</text>
<text x="94.8" y="59.2">S0#</text>
<text x="108.7" y="55">DQ18</text>
<text x="108.7" y="57.1">DQ19</text>
<text x="108.7" y="59.2">DQ20</text>
<text x="244.7" y="55">NC2</text>
<text x="244.7" y="57.1">NC3</text>
<text x="244.7" y="59.2">NC4</text>
<text x="255.6" y="55">VSS32</text>
<text x="255.6" y="57.1">VSS33</text>
<text x="255.6" y="59.2">VSS34</text>
<text x="94.8" y="61.2">S1#</text>
<text x="94.8" y="63.3">CK0</text>
<text x="94.8" y="65.4">CK0#</text>
<text x="108.7" y="61.2">DQ21</text>
<text x="108.7" y="63.3">DQ22</text>
<text x="108.7" y="65.4">DQ23</text>
<text x="244.7" y="61.2">NCTEST</text>
<text x="244.7" y="65.4">VREF</text>
<text x="255.6" y="61.2">VSS35</text>
<text x="255.6" y="63.3">VSS36</text>
<text x="255.6" y="65.4">VSS37</text>
<text x="94.8" y="67.5">CK1</text>
<text x="94.8" y="69.6">CK1#</text>
<text x="94.8" y="71.6">CKE0</text>
<text x="108.7" y="67.5">DQ24</text>
<text x="108.7" y="69.6">DQ25</text>
<text x="108.7" y="71.6">DQ26</text>
<text x="244.7" y="69.6">GND0</text>
<text x="244.7" y="71.6">GND1</text>
<text x="255.6" y="67.5">VSS38</text>
<text x="255.6" y="69.6">VSS39</text>
<text x="255.6" y="71.6">VSS40</text>
<text x="94.8" y="73.7">CKE1</text>
<text x="94.8" y="75.8">CAS#</text>
<text x="94.8" y="77.9">RAS#</text>
<text x="108.7" y="73.7">DQ27</text>
<text x="108.7" y="75.8">DQ28</text>
<text x="108.7" y="77.9">DQ29</text>
<text x="244.7" y="75.8">NP_NC1</text>
<text x="244.7" y="77.9">NP_NC2</text>
<text x="255.6" y="73.7">VSS41</text>
<text x="255.6" y="75.8">VSS42</text>
<text x="255.6" y="77.9">VSS43</text>
<text x="94.8" y="80">WE#</text>
<text x="94.8" y="82.1">SA0</text>
<text x="108.7" y="80">DQ30</text>
<text x="108.7" y="82.1">DQ31</text>
<text x="244.7" y="82.1">VSS1</text>
<text x="255.6" y="80">VSS44</text>
<text x="255.6" y="82.1">VSS45</text>
<text x="94.8" y="84.2">SA1</text>
<text x="94.8" y="86.2">SCL</text>
<text x="94.8" y="88.3">SDA</text>
<text x="108.7" y="84.2">DQ32</text>
<text x="108.7" y="86.2">DQ33</text>
<text x="108.7" y="88.3">DQ34</text>
<text x="244.7" y="84.2">VSS2</text>
<text x="244.7" y="86.2">VSS3</text>
<text x="244.7" y="88.3">VSS4</text>
<text x="255.6" y="84.2">VSS46</text>
<text x="255.6" y="86.2">VSS47</text>
<text x="255.6" y="88.3">VSS48</text>
<text x="94.8" y="92.5">ODT0</text>
<text x="94.8" y="94.6">ODT1</text>
<text x="108.7" y="90.4">DQ35</text>
<text x="108.7" y="92.5">DQ36</text>
<text x="108.7" y="94.6">DQ37</text>
<text x="244.7" y="90.4">VSS5</text>
<text x="244.7" y="92.5">VSS6</text>
<text x="244.7" y="94.6">VSS7</text>
<text x="255.6" y="90.4">VSS49</text>
<text x="255.6" y="92.5">VSS50</text>
<text x="255.6" y="94.6">VSS51</text>
<text x="94.8" y="98.7">DM0</text>
<text x="94.8" y="100.8">DM1</text>
<text x="108.7" y="96.6">DQ38</text>
<text x="108.7" y="98.7">DQ39</text>
<text x="108.7" y="100.8">DQ40</text>
<text x="244.7" y="96.6">VSS8</text>
<text x="244.7" y="98.7">VSS9</text>
<text x="244.7" y="100.8">VSS10</text>
<text x="255.6" y="96.6">VSS52</text>
<text x="255.6" y="98.7">VSS53</text>
<text x="255.6" y="100.8">VSS54</text>
<text x="94.8" y="102.9">DM2</text>
<text x="94.8" y="105">DM3</text>
<text x="94.8" y="107.1">DM4</text>
<text x="108.7" y="102.9">DQ41</text>
<text x="108.7" y="105">DQ42</text>
<text x="108.7" y="107.1">DQ43</text>
<text x="244.7" y="102.9">VSS11</text>
<text x="244.7" y="105">VSS12</text>
<text x="244.7" y="107.1">VSS13</text>
<text x="255.6" y="102.9">VSS55</text>
<text x="255.6" y="105">VSS56</text>
<text x="255.6" y="107.1">VSS57</text>
<text x="94.8" y="109.1">DM5</text>
<text x="94.8" y="111.2">DM6</text>
<text x="94.8" y="113.3">DM7</text>
<text x="108.7" y="109.1">DQ44</text>
<text x="108.7" y="111.2">DQ45</text>
<text x="108.7" y="113.3">DQ46</text>
<text x="244.7" y="109.1">VSS14</text>
<text x="244.7" y="111.2">VSS15</text>
<text x="94.8" y="117.5">DQS0</text>
<text x="94.8" y="119.5">DQS1</text>
<text x="108.7" y="115.4">DQ47</text>
<text x="108.7" y="117.5">DQ48</text>
<text x="108.7" y="119.5">DQ49</text>
<text x="94.8" y="121.6">DQS2</text>
<text x="94.8" y="123.7">DQS3</text>
<text x="94.8" y="125.8">DQS4</text>
<text x="108.7" y="121.6">DQ50</text>
<text x="108.7" y="123.7">DQ51</text>
<text x="108.7" y="125.8">DQ52</text>
<text x="94.8" y="127.9">DQS5</text>
<text x="94.8" y="130">DQS6</text>
<text x="108.7" y="127.9">DQ53</text>
<text x="108.7" y="130">DQ54</text>
<text x="94.8" y="132.1">DQS7</text>
<text x="94.8" y="134.1">DQS#0</text>
<text x="94.8" y="136.2">DQS#1</text>
<text x="108.7" y="132.1">DQ55</text>
<text x="108.7" y="134.1">DQ56</text>
<text x="108.7" y="136.2">DQ57</text>
<text x="94.8" y="138.3">DQS#2</text>
<text x="94.8" y="140.4">DQS#3</text>
<text x="94.8" y="142.5">DQS#4</text>
<text x="108.7" y="138.3">DQ58</text>
<text x="108.7" y="140.4">DQ59</text>
<text x="108.7" y="142.5">DQ60</text>
<text x="94.8" y="144.5">DQS#5</text>
<text x="94.8" y="146.6">DQS#6</text>
<text x="94.8" y="148.7">DQS#7</text>
<text x="108.7" y="144.5">DQ61</text>
<text x="108.7" y="146.6">DQ62</text>
<text x="108.7" y="148.7">DQ63</text>
</g>
<text font-size="1.9" fill="#00ff80" x="200.6" y="170.8">+</text>
<g font-size="1.9" fill="#00f">
<text x="219.1" y="202.4">Custom</text>
<text x="284.3" y="202.6">1.0</text>
<text x="222.9" y="205.8">Tuesday, January 30, 2007</text>
<text x="268.7" y="205.8">8</text>
<text x="281.2" y="205.8">94</text>
</g>
<g font-size="1.5">
<text x="30.8" y="1.5">5</text>
<text x="88.3" y="1.5">4</text>
<text x="145.8" y="1.5">3</text>
<text x="203.3" y="1.5">2</text>
<text x="260.8" y="1.5">1</text>
<text x=".6" y="28.9">D</text>
<text x="290.1" y="28.9">D</text>
<text x=".6" y="79.9">C</text>
<text x="290.1" y="79.9">C</text>
<text x=".6" y="131">B</text>
<text x="290.1" y="131">B</text>
<text x=".6" y="182">A</text>
<text x="290.1" y="182">A</text>
<text x="30.8" y="207.7">5</text>
<text x="88.3" y="207.7">4</text>
<text x="145.8" y="207.7">3</text>
<text x="203.3" y="207.7">2</text>
<text x="260.8" y="207.7">1</text>
</g>
</svg>
